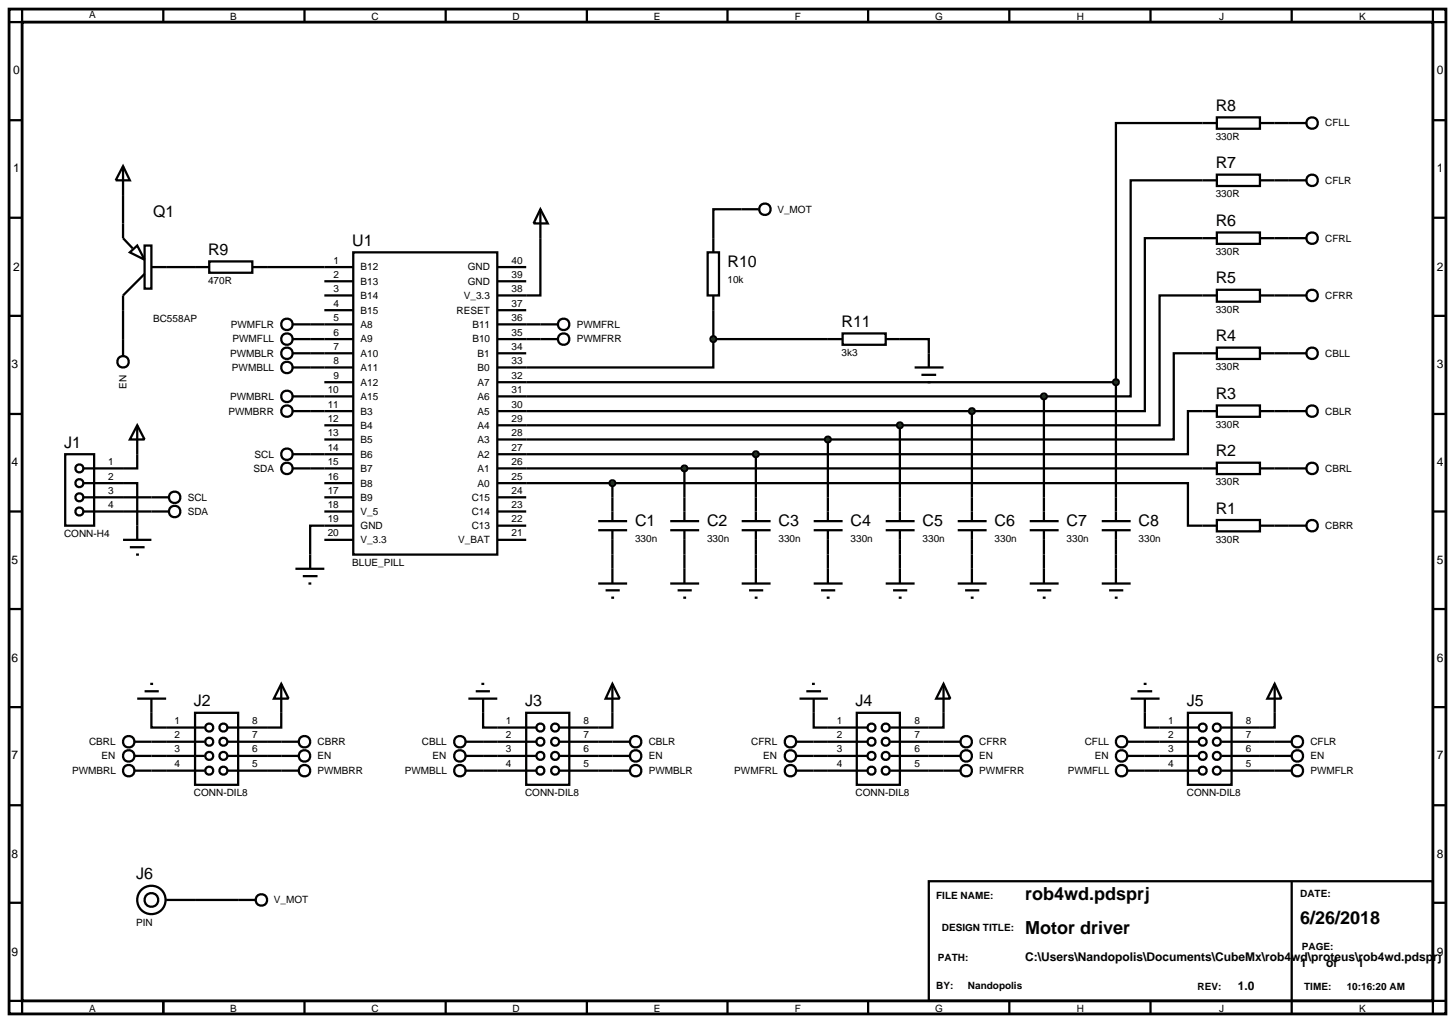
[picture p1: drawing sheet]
<svg xmlns="http://www.w3.org/2000/svg" width="257mm" height="180mm" viewBox="0 0 257 180" stroke-linecap="round" stroke-linejoin="round" font-family="sans-serif">
<path d="M1.6 1.6h253.4v177.2h-253.4zM3.9 3.9h248.8v172.6h-248.8z" fill="none" stroke="#000" stroke-width=".5"/>
<g fill="none" stroke="#000" stroke-width=".4">
<path d="M3.9 1.6v2.3h-2.3M28.8 1.6v2.3M53.7 1.6v2.3M78.6 1.6v2.3M103.5 1.6v2.3M128.3 1.6v2.3M153.1 1.6v2.3M178 1.6v2.3M202.9 1.6v2.3M227.8 1.6v2.3M252.7 1.6v2.3h2.3M1.6 21.2h2.3"/>
<path d="M1.6 38.4h2.3M21.7 34.4v5M130.8 36.9h-5v5.1M214.6 30.8h7.6v2h-7.6zM214.6 20.7h7.6v2h-7.6zM214.6 31.8h-15.2v38.1h-15.3M214.6 21.7h-17.8v45.7M222.2 31.8h5.1M222.2 21.7h5.1M252.7 21.2h2.3M252.7 38.4h2.3M1.6 55.7h2.3"/>
<path d="M21.7 54.7v5.1M29.3 47.1h5.1M47.1 47.1h15.2M54.7 57.2h7.6M54.7 59.8h7.6M57.2 52.1h5.1M57.2 49.6h5.1M57.2 54.7h5.1M62.3 44.5h25.4v53.3h-25.4zM87.7 47.1h5.1M87.7 57.2h7.6M87.7 59.8h7.6"/>
<path d="M87.7 49.6h5.1M87.7 54.7h5.1M95.3 42v10.1h-7.6M125.8 59.8v5h-38.1M125.8 59.8h20.2M125.8 54.7v5.1M158.7 59.8h5.1v2.5M214.6 51.1h7.6v2.1h-7.6zM214.6 41h7.6v2h-7.6zM214.6 52.1h-10.1v22.9h-45.8M214.6 42h-12.7v30.5h-30.5M222.2 52.1h5.1"/>
<path d="M222.2 42h5.1M252.7 55.7h2.3M1.6 73h2.3M54.7 72.5h7.6M54.7 69.9h7.6M54.7 62.3h7.6M54.7 64.8h7.6M57.2 77.5h5.1M57.2 75h5.1M57.2 67.4h5.1M87.7 77.5h58.3M87.7 75h71"/>
<path d="M87.7 72.5h83.7M87.7 69.9h96.4M87.7 67.4h109.1M87.7 62.3h5.1M146 77.5v14.4M158.7 75v16.9M171.4 72.5v19.4M184.1 69.9v22M196.8 67.4v24.5M214.6 71.5h7.6v2h-7.6zM214.6 61.3h7.6v2h-7.6zM214.6 72.5h-5.1v7.6h-76.2"/>
<path d="M214.6 62.3h-7.6v15.2h-61M222.2 72.5h5.1M222.2 62.3h5.1M252.7 73h2.3M1.6 90.2h2.3M21.7 85.2h2.5v7.5M21.7 90.2h5M21.7 87.7h5M24.2 80.1v2.5h-2.5M54.7 82.6h7.6M54.7 80.1h7.6M57.2 90.2h5.1"/>
<path d="M57.2 85.2h5.1M57.2 87.7h5.1M57.2 95.2h5.1M62.3 92.7h-7.6v5.1M87.7 90.2h5.1M87.7 85.2h20.3M87.7 82.6h126.9M87.7 80.1h45.6M87.7 92.7h5.1M87.7 87.7h5.1M87.7 95.2h5.1M105.5 93.5h5.1"/>
<path d="M105.5 91.9h5.1M108 85.2h101.5v7.5h5.1M108 85.2v6.7M108 93.5v9.4M118.2 93.5h5.1M118.2 91.9h5.1M120.7 82.6v9.3M120.7 93.5v9.4M130.8 93.5h5.1M130.8 91.9h5.1M133.3 80.1v11.8M133.3 93.5v9.4"/>
<path d="M143.5 93.5h5.1M143.5 91.9h5.1M146 93.5v9.4M156.2 93.5h5.1M156.2 91.9h5.1M158.7 93.5v9.4M168.9 93.5h5.1M168.9 91.9h5.1M171.4 93.5v9.4M181.6 93.5h5.1M181.6 91.9h5.1M184.1 93.5v9.4"/>
<path d="M194.3 93.5h5.1M194.3 91.9h5.1M196.8 93.5v9.4M214.6 91.7h7.6v2h-7.6zM214.6 81.6h7.6v2h-7.6zM222.2 82.6h5.1M222.2 92.7h5.1M252.7 90.2h2.3M1.6 107.4h2.3M105.5 102.9h5.1M106.8 104.1h2.5M107.8 105.4h.5"/>
<path d="M118.2 102.9h5.1M119.5 104.1h2.5M120.5 105.4h.5M130.8 102.9h5.1M132.1 104.1h2.5M133.1 105.4h.5M143.5 102.9h5.1M144.8 104.1h2.5M145.8 105.4h.5M156.2 102.9h5.1M157.5 104.1h2.5M158.5 105.4h.5"/>
<path d="M168.9 102.9h5.1M170.2 104.1h2.5M171.2 105.4h.5M181.6 102.9h5.1M182.9 104.1h2.5M183.9 105.4h.5M194.3 102.9h5.1M195.6 104.1h2.5M196.6 105.4h.5M252.7 107.4h2.3M1.6 124.7h2.3M26.7 125.7v2.6h2.6"/>
<path d="M26.7 130.8h2.6M26.7 133.3h2.6M26.7 135.9h2.6M47.1 130.8h2.5M47.1 133.3h2.5M47.1 135.9h2.5M49.6 125.7v2.6h-2.5M85.2 125.7v2.6h2.5M85.2 130.8h2.5M85.2 133.3h2.5M85.2 135.9h2.5M105.5 130.8h2.5"/>
<path d="M105.5 133.3h2.5M105.5 135.9h2.5M108 125.7v2.6h-2.5M143.5 125.7v2.6h2.5M143.5 130.8h2.5M143.5 133.3h2.5M143.5 135.9h2.5M163.8 130.8h2.6M163.8 133.3h2.6M163.8 135.9h2.6M166.4 125.7v2.6h-2.6M201.9 125.7v2.6h2.6"/>
<path d="M201.9 130.8h2.6M201.9 133.3h2.6M201.9 135.9h2.6M222.2 130.8h2.6M222.2 133.3h2.6M222.2 135.9h2.6M224.8 125.7v2.6h-2.6M252.7 124.7h2.3M1.6 142h2.3M1.6 159.2h2.3M34.4 158.7h7.6M163.8 155.4h88.9v21.1h-88.9z"/>
<path d="M227.8 155.4v23.4M252.7 142h2.3M252.7 159.2h2.3M1.6 176.5h2.3v2.3M28.8 176.5v2.3M53.7 176.5v2.3M78.6 176.5v2.3M103.5 176.5v2.3M128.3 176.5v2.3M153.1 176.5v2.3M178 176.5v2.3M202.9 176.5v2.3"/>
<path d="M255 176.5h-2.3v2.3"/>
</g>
<g fill="#004000" stroke="#000" stroke-width=".4">
<path d="M107.7 84.8l.3-.1-.5 .5zM108 84.7l.4 .2 .1 .3zM108.5 85.2l-.1 .3-.4 .2zM107.5 85.2l.5 .5-.3-.1z"/>
<path d="M120.3 82.3l.4-.2-.5 .5zM120.7 82.1l.4 .2 .1 .3zM121.2 82.6l-.1 .3-.4 .2zM120.2 82.6l.5 .5-.3-.1z"/>
<path d="M133 79.7l.3-.1-.5 .5zM133.3 79.6l.3 .1 .2 .4zM133.3 80.6l.5-.5-.2 .4zM132.8 80.1l.5 .5-.4-.2z"/>
<path d="M145.7 77.1l.3-.1-.5 .5zM146 77l.3 .1 .2 .4zM146 78l.5-.5-.2 .4zM145.5 77.5l.5 .5-.4-.2z"/>
<path d="M158.4 74.6l.3-.1-.5 .5zM158.7 74.5l.3 .1 .2 .4zM158.7 75.5l.5-.5-.1 .3zM158.2 75l.5 .5-.4-.2z"/>
<path d="M171.1 72.1l.3-.1-.5 .5zM171.4 72l.3 .1 .2 .4zM171.4 73l.5-.5-.2 .4zM170.9 72.5l.5 .5-.4-.2z"/>
<path d="M183.8 69.5l.3-.1-.5 .5zM184.1 69.4l.4 .2 .1 .3zM184.1 70.4l.5-.5-.2 .4zM183.6 69.9l.5 .5-.4-.2z"/>
<path d="M196.4 67.1l.4-.2-.5 .5zM196.8 66.9l.3 .1 .2 .4zM196.8 67.9l.5-.5-.2 .4zM196.3 67.4l.5 .5-.4-.2z"/>
</g>
<g fill="#004000">
<path d="M107.5 85.2l.5-.5 .5 .5-.5 .5z"/>
<path d="M120.2 82.6l.5-.5 .5 .5-.5 .5z"/>
<path d="M133.3 79.6l.5 .5-.5 .5-.5-.5z"/>
<path d="M145.5 77.5l.5-.5 .5 .5-.5 .5z"/>
<path d="M158.7 74.5l.5 .5-.5 .5-.5-.5z"/>
<path d="M171.4 72l.5 .5-.5 .5-.5-.5z"/>
<path d="M184.1 69.4l.5 .5-.5 .5-.5-.5z"/>
<path d="M196.3 67.4l.5-.5 .5 .5-.5 .5z"/>
</g>
<g fill="none" stroke="#000" stroke-width=".4">
<path d="M21.7 29.3l1.2 2.5h-2.5zM21.7 39.4v2.6l1.7 1.8M21.7 29.3v5.1M95.3 36.9l1.3 2.5h-2.5zM95.3 36.9v5.1M130.8 36.9h3M227.3 31.8h3.1M227.3 21.7h3.1M21.7 59.8v3M22.9 44.5l1.3-1.2 1.3 2.5zM25.5 43.3h1.2v7.6h-1.2zM25.5 48.3l-3.8 3.8v2.6"/>
<path d="M26.7 47.1h2.6M34.4 47.1h2.5M36.9 46.1h7.6v2h-7.6zM44.5 47.1h2.6M51.6 57.2h3.1M51.6 59.8h3.1M95.3 57.2h3.1M95.3 59.8h3.1M124.8 44.5h2v7.6h-2zM125.8 42v2.5M125.8 52.1v2.6M146 59.8h2.6"/>
<path d="M148.6 58.8h7.6v2h-7.6zM156.2 59.8h2.5M227.3 52.1h3.1M227.3 42h3.1M51.6 72.5h3.1M51.6 62.3h3.1M51.6 64.8h3.1M51.6 69.9h3.1M227.3 72.5h3.1M227.3 62.3h3.1M51.6 82.6h3.1M51.6 80.1h3.1"/>
<path d="M54.7 97.8v2.5M227.3 92.7h3.1M227.3 82.6h3.1M52.1 100.3h5.1M53.4 101.6h2.6M54.4 102.9h.5"/>
<circle cx="134.9" cy="36.9" r="1.01"/>
<circle cx="231.4" cy="31.8" r="1.01"/>
<circle cx="231.4" cy="21.7" r="1.01"/>
<circle cx="50.6" cy="59.8" r="1.01"/>
<circle cx="50.6" cy="57.2" r="1.01"/>
<circle cx="99.4" cy="57.2" r="1.01"/>
<circle cx="99.4" cy="59.8" r="1.01"/>
<circle cx="231.4" cy="52.1" r="1.01"/>
<circle cx="231.4" cy="42" r="1.01"/>
<circle cx="21.7" cy="63.8" r="1.01"/>
<circle cx="50.6" cy="64.8" r="1.01"/>
<circle cx="50.6" cy="72.5" r="1.01"/>
<circle cx="50.6" cy="62.3" r="1.01"/>
<circle cx="50.6" cy="69.9" r="1.01"/>
<circle cx="231.4" cy="62.3" r="1.01"/>
<circle cx="231.4" cy="72.5" r="1.01"/>
<circle cx="50.6" cy="80.1" r="1.01"/>
<circle cx="50.6" cy="82.6" r="1.01"/>
<circle cx="231.4" cy="82.6" r="1.01"/>
<circle cx="231.4" cy="92.7" r="1.01"/>
</g>
<path d="M125.5 59.4l.3-.1-.5 .5zM125.8 59.3l.3 .1 .2 .4zM125.8 60.3l.5-.5-.2 .4zM125.3 59.8l.5 .5-.3-.1z" fill="#004000" stroke="#000" stroke-width=".4"/>
<path d="M125.8 59.3l.5 .5-.5 .5-.5-.5z" fill="#004000"/>
<g fill="none" stroke="#000" stroke-width=".4">
<path d="M24.2 75l1.3 2.5h-2.6zM24.2 75v5.1M161.3 64.8h5.1M162.5 66.1h2.6M163.6 67.4h.5M163.8 62.3v2.5M11.5 80.1h5.1v12.6h-5.1zM14.8 82.6h6.9M14.8 85.2h6.9M14.8 87.7h6.9M14.8 90.2h6.9M21.7 95.2h5"/>
<path d="M22.9 96.5h2.6M24 97.8h.5M24.2 92.7v2.5M26.7 87.7h3.1M26.7 90.2h3.1M23.7 130.8h3M23.7 133.3h3M23.7 135.9h3M24.2 123.2h5.1M25.5 121.9h2.5M26.5 120.6h.5M26.7 123.2v2.5"/>
<path d="M29.3 128.3h6.8M29.3 130.8h6.8M29.3 133.3h6.8M29.3 135.9h6.8M34.4 125.7h7.6v12.7h-7.6zM40.2 128.3h6.9M40.2 130.8h6.9M40.2 133.3h6.9M40.2 135.9h6.9M49.6 120.6l1.3 2.6h-2.6zM49.6 130.8h3.1M49.6 133.3h3.1"/>
<path d="M49.6 135.9h3.1M49.6 120.6v5.1M82.1 130.8h3.1M82.1 133.3h3.1M82.1 135.9h3.1M82.6 123.2h5.1M83.9 121.9h2.5M84.9 120.6h.5M85.2 123.2v2.5M87.7 128.3h6.9M87.7 130.8h6.9M87.7 133.3h6.9"/>
<path d="M87.7 135.9h6.9M92.8 125.7h7.6v12.7h-7.6zM98.6 128.3h6.9M98.6 130.8h6.9M98.6 133.3h6.9M98.6 135.9h6.9M108 120.6l1.3 2.6h-2.5zM108 130.8h3.1M108 133.3h3.1M108 135.9h3.1M108 120.6v5.1M140.4 130.8h3.1"/>
<path d="M140.4 133.3h3.1M140.4 135.9h3.1M141 123.2h5M142.2 121.9h2.6M143.2 120.6h.5M143.5 123.2v2.5M146 128.3h6.9M146 130.8h6.9M146 133.3h6.9M146 135.9h6.9M151.1 125.7h7.6v12.7h-7.6zM157 128.3h6.8"/>
<path d="M157 130.8h6.8M157 133.3h6.8M157 135.9h6.8M166.4 120.6l1.2 2.6h-2.5zM166.4 130.8h3M166.4 133.3h3M166.4 135.9h3M166.4 120.6v5.1M198.9 130.8h3M198.9 133.3h3M198.9 135.9h3M199.4 123.2h5.1"/>
<path d="M200.6 121.9h2.6M201.7 120.6h.5M201.9 123.2v2.5M204.5 128.3h6.8M204.5 130.8h6.8M204.5 133.3h6.8M204.5 135.9h6.8M209.5 125.7h7.7v12.7h-7.7zM215.4 128.3h6.8M215.4 130.8h6.8M215.4 133.3h6.8M215.4 135.9h6.8"/>
<path d="M224.8 120.6l1.2 2.6h-2.5zM224.8 130.8h3M224.8 133.3h3M224.8 135.9h3M224.8 120.6v5.1M29.3 158.7h5.1M42 158.7h3"/>
<circle cx="14" cy="90.2" r=".7"/>
<circle cx="14" cy="87.7" r=".7"/>
<circle cx="14" cy="85.2" r=".7"/>
<circle cx="14" cy="82.6" r=".7"/>
<circle cx="30.8" cy="87.7" r="1.01"/>
<circle cx="30.8" cy="90.2" r="1.01"/>
<circle cx="22.7" cy="135.9" r="1.01"/>
<circle cx="22.7" cy="133.3" r="1.01"/>
<circle cx="22.7" cy="130.8" r="1.01"/>
<circle cx="36.9" cy="133.3" r=".7"/>
<circle cx="36.9" cy="128.3" r=".7"/>
<circle cx="36.9" cy="130.8" r=".7"/>
<circle cx="36.9" cy="135.9" r=".7"/>
<circle cx="39.4" cy="133.3" r=".7"/>
<circle cx="39.4" cy="128.3" r=".7"/>
<circle cx="39.4" cy="130.8" r=".7"/>
<circle cx="39.4" cy="135.9" r=".7"/>
<circle cx="53.7" cy="130.8" r="1.01"/>
<circle cx="53.7" cy="133.3" r="1.01"/>
<circle cx="53.7" cy="135.9" r="1.01"/>
<circle cx="81.1" cy="135.9" r="1.01"/>
<circle cx="81.1" cy="133.3" r="1.01"/>
<circle cx="81.1" cy="130.8" r="1.01"/>
<circle cx="95.3" cy="133.3" r=".7"/>
<circle cx="95.3" cy="128.3" r=".7"/>
<circle cx="95.3" cy="130.8" r=".7"/>
<circle cx="95.3" cy="135.9" r=".7"/>
<circle cx="97.9" cy="135.9" r=".7"/>
<circle cx="97.9" cy="130.8" r=".7"/>
<circle cx="97.9" cy="128.3" r=".7"/>
<circle cx="97.9" cy="133.3" r=".7"/>
<circle cx="112.1" cy="130.8" r="1.01"/>
<circle cx="112.1" cy="133.3" r="1.01"/>
<circle cx="112.1" cy="135.9" r="1.01"/>
<circle cx="139.4" cy="135.9" r="1.01"/>
<circle cx="139.4" cy="133.3" r="1.01"/>
<circle cx="139.4" cy="130.8" r="1.01"/>
<circle cx="153.7" cy="133.3" r=".7"/>
<circle cx="153.7" cy="128.3" r=".7"/>
<circle cx="153.7" cy="130.8" r=".7"/>
<circle cx="153.7" cy="135.9" r=".7"/>
<circle cx="156.2" cy="133.3" r=".7"/>
<circle cx="156.2" cy="128.3" r=".7"/>
<circle cx="156.2" cy="130.8" r=".7"/>
<circle cx="156.2" cy="135.9" r=".7"/>
<circle cx="170.4" cy="130.8" r="1.01"/>
<circle cx="170.4" cy="133.3" r="1.01"/>
<circle cx="170.4" cy="135.9" r="1.01"/>
<circle cx="197.8" cy="130.8" r="1.01"/>
<circle cx="197.8" cy="133.3" r="1.01"/>
<circle cx="197.8" cy="135.9" r="1.01"/>
<circle cx="212.1" cy="133.3" r=".7"/>
<circle cx="212.1" cy="128.3" r=".7"/>
<circle cx="212.1" cy="130.8" r=".7"/>
<circle cx="212.1" cy="135.9" r=".7"/>
<circle cx="214.6" cy="133.3" r=".7"/>
<circle cx="214.6" cy="128.3" r=".7"/>
<circle cx="214.6" cy="130.8" r=".7"/>
<circle cx="214.6" cy="135.9" r=".7"/>
<circle cx="228.8" cy="130.8" r="1.01"/>
<circle cx="228.8" cy="133.3" r="1.01"/>
<circle cx="228.8" cy="135.9" r="1.01"/>
<circle cx="26.7" cy="158.7" r="2.51"/>
<circle cx="26.7" cy="158.7" r="1.21"/>
<circle cx="46.1" cy="158.7" r="1.01"/>
</g>
<g font-size="3.2">
<text x="180.8" y="158.8">rob4wd.pdsprj</text>
<text x="180.8" y="164.7">Motor driver</text>
<text x="229.3" y="162.9">6/26/2018</text>
</g>
<g font-size="2.8">
<text x="214.4" y="19.6">R8</text>
<text x="214.4" y="29.7">R7</text>
<text x="27" y="38.3">Q1</text>
<text x="214.4" y="39.9">R6</text>
<text x="36.7" y="45">R9</text>
<text x="62.1" y="43.4">U1</text>
<text x="128.3" y="47.1">R10</text>
<text x="214.4" y="50">R5</text>
<text x="148.4" y="57.7">R11</text>
<text x="214.4" y="60.2">R4</text>
<text x="214.4" y="70.4">R3</text>
<text x="11.3" y="79">J1</text>
<text x="214.4" y="80.5">R2</text>
<text x="112" y="92.8">C1</text>
<text x="124.7" y="92.8">C2</text>
<text x="137.3" y="92.8">C3</text>
<text x="150" y="92.8">C4</text>
<text x="162.7" y="92.8">C5</text>
<text x="175.4" y="92.8">C6</text>
<text x="188.1" y="92.8">C7</text>
<text x="200.8" y="92.8">C8</text>
<text x="214.4" y="90.6">R1</text>
<text x="34.2" y="124.6">J2</text>
<text x="92.6" y="124.6">J3</text>
<text x="150.9" y="124.6">J4</text>
<text x="209.3" y="124.6">J5</text>
<text x="24" y="155.1">J6</text>
</g>
<g font-size="2.1">
<text x="2.3" y="13.1">0</text>
<text x="253.4" y="13.1">0</text>
<text x="2.3" y="30.4">1</text>
<text x="253.4" y="30.4">1</text>
<text x="2.3" y="47.7">2</text>
<text x="253.4" y="47.7">2</text>
<text x="2" y="64.9">3</text>
<text x="253.4" y="64.9">3</text>
<text x="2" y="82.2">4</text>
<text x="253.4" y="82.2">4</text>
<text x="2" y="99.4">5</text>
<text x="253.4" y="99.4">5</text>
<text x="2" y="116.7">6</text>
<text x="253.4" y="116.7">6</text>
<text x="2" y="133.9">7</text>
<text x="253.4" y="133.9">7</text>
<text x="2" y="151.2">8</text>
<text x="253.4" y="151.2">8</text>
<text x="2" y="168.5">9</text>
<text x="180.8" y="169.5">C:\Users\Nandopolis\Documents\CubeMx\rob4wd\proteus\rob4wd.pdsprj</text>
<text x="229.3" y="170.5">1</text>
<text x="233.9" y="170.5">of</text>
<text x="239.4" y="170.5">1</text>
<text x="253.4" y="168.5">9</text>
<text x="218.3" y="174.6">1.0</text>
</g>
<g font-size="1.8">
<text x="15.7" y="3.2">A</text>
<text x="40.6" y="3.5">B</text>
<text x="65.5" y="3.5">C</text>
<text x="90.4" y="3.5">D</text>
<text x="115.3" y="3.5">E</text>
<text x="140.2" y="3.5">F</text>
<text x="164.9" y="3.5">G</text>
<text x="189.9" y="3.5">H</text>
<text x="215" y="3.5">J</text>
<text x="239.7" y="3.5">K</text>
<text x="233.7" y="22.3">CFLL</text>
<text x="214.4" y="24.7">330R</text>
<text x="214.4" y="34.8">330R</text>
<text x="233.7" y="32.4">CFLR</text>
<text x="137.1" y="37.5">V_MOT</text>
<text x="58.8" y="46.5">1</text>
<text x="63.6" y="47.7">B12</text>
<text x="82.5" y="47.7">GND</text>
<text x="90.2" y="46.5">40</text>
<text x="214.4" y="45">330R</text>
<text x="233.7" y="42.6">CFRL</text>
<text x="36.7" y="50.1">470R</text>
<text x="58.8" y="49">2</text>
<text x="58.8" y="51.5">3</text>
<text x="63.6" y="50.2">B13</text>
<text x="63.6" y="52.7">B14</text>
<text x="81.8" y="52.7">V_3.3</text>
<text x="82.5" y="50.2">GND</text>
<text x="90.2" y="51.5">38</text>
<text x="90.2" y="49">39</text>
<text x="128.3" y="49.9">10k</text>
<text x="233.7" y="52.7">CFRR</text>
<text x="27" y="56.7">BC558AP</text>
<text x="40.7" y="57.8">PWMFLR</text>
<text x="58.8" y="54.1">4</text>
<text x="58.8" y="56.6">5</text>
<text x="58.8" y="59.2">6</text>
<text x="63.6" y="55.3">B15</text>
<text x="63.6" y="57.8">A8</text>
<text x="80.5" y="55.3">RESET</text>
<text x="83.3" y="57.8">B11</text>
<text x="90.2" y="59.2">35</text>
<text x="90.2" y="56.6">36</text>
<text x="90.2" y="54.1">37</text>
<text x="101.7" y="57.8">PWMFRL</text>
<text x="214.4" y="55.2">330R</text>
<text x="40.6" y="62.9">PWMBLR</text>
<text x="40.9" y="65.4">PWMBLL</text>
<text x="41" y="60.4">PWMFLL</text>
<text x="58.8" y="61.7">7</text>
<text x="58.8" y="64.2">8</text>
<text x="63.6" y="60.4">A9</text>
<text x="63.6" y="62.9">A10</text>
<text x="63.6" y="65.4">A11</text>
<text x="83.3" y="60.4">B10</text>
<text x="84.2" y="65.4">B0</text>
<text x="84.2" y="62.9">B1</text>
<text x="90.2" y="64.2">33</text>
<text x="90.2" y="61.7">34</text>
<text x="101.7" y="60.4">PWMFRR</text>
<text x="148.4" y="62.8">3k3</text>
<text x="214.4" y="65.3">330R</text>
<text x="233.7" y="62.9">CBLL</text>
<text x="22.3" y="68.6" transform="rotate(-90 22.3 68.6)">EN</text>
<text x="40.6" y="70.5">PWMBRL</text>
<text x="57.8" y="69.3">10</text>
<text x="57.8" y="71.9">11</text>
<text x="58.8" y="66.8">9</text>
<text x="63.6" y="68">A12</text>
<text x="63.6" y="70.5">A15</text>
<text x="84.2" y="70.5">A6</text>
<text x="84.2" y="68">A7</text>
<text x="90.2" y="71.9">30</text>
<text x="90.2" y="69.3">31</text>
<text x="90.2" y="66.8">32</text>
<text x="40.3" y="73.1">PWMBRR</text>
<text x="57.8" y="74.4">12</text>
<text x="57.8" y="76.9">13</text>
<text x="63.6" y="73.1">B3</text>
<text x="63.6" y="75.6">B4</text>
<text x="84.2" y="75.6">A4</text>
<text x="84.2" y="73.1">A5</text>
<text x="90.2" y="76.9">28</text>
<text x="90.2" y="74.4">29</text>
<text x="214.4" y="75.5">330R</text>
<text x="233.7" y="73.1">CBLR</text>
<text x="19.1" y="82">1</text>
<text x="44.7" y="83.2">SDA</text>
<text x="44.9" y="80.7">SCL</text>
<text x="57.8" y="79.5">14</text>
<text x="57.8" y="82">15</text>
<text x="63.6" y="78.1">B5</text>
<text x="63.6" y="80.7">B6</text>
<text x="63.6" y="83.2">B7</text>
<text x="84.2" y="83.2">A1</text>
<text x="84.2" y="80.7">A2</text>
<text x="84.2" y="78.1">A3</text>
<text x="90.2" y="82">26</text>
<text x="90.2" y="79.5">27</text>
<text x="233.7" y="83.2">CBRL</text>
<text x="19.1" y="84.6">2</text>
<text x="19.1" y="87.1">3</text>
<text x="19.1" y="89.6">4</text>
<text x="33.1" y="88.3">SCL</text>
<text x="57.8" y="84.6">16</text>
<text x="57.8" y="87.1">17</text>
<text x="57.8" y="89.6">18</text>
<text x="63.6" y="85.8">B8</text>
<text x="63.6" y="88.3">B9</text>
<text x="83.2" y="88.3">C15</text>
<text x="84.2" y="85.8">A0</text>
<text x="90.2" y="89.6">23</text>
<text x="90.2" y="87.1">24</text>
<text x="90.2" y="84.6">25</text>
<text x="214.4" y="85.6">330R</text>
<text x="11.3" y="94.7">CONN-H4</text>
<text x="33.1" y="90.8">SDA</text>
<text x="57.8" y="92.1">19</text>
<text x="57.8" y="94.6">20</text>
<text x="63.6" y="90.8">V_5</text>
<text x="63.6" y="93.3">GND</text>
<text x="63.6" y="95.8">V_3.3</text>
<text x="80.8" y="95.8">V_BAT</text>
<text x="83.2" y="93.3">C13</text>
<text x="83.2" y="90.8">C14</text>
<text x="90.2" y="94.6">21</text>
<text x="90.2" y="92.1">22</text>
<text x="112" y="95.6">330n</text>
<text x="124.7" y="95.6">330n</text>
<text x="137.3" y="95.6">330n</text>
<text x="150" y="95.6">330n</text>
<text x="162.7" y="95.6">330n</text>
<text x="175.4" y="95.6">330n</text>
<text x="188.1" y="95.6">330n</text>
<text x="200.8" y="95.6">330n</text>
<text x="214.4" y="95.7">330R</text>
<text x="233.7" y="93.3">CBRR</text>
<text x="62.1" y="99.8">BLUE_PILL</text>
<text x="15.7" y="131.4">CBRL</text>
<text x="30.8" y="127.7">1</text>
<text x="30.8" y="130.2">2</text>
<text x="44.5" y="127.7">8</text>
<text x="44.5" y="130.2">7</text>
<text x="56" y="131.4">CBRR</text>
<text x="74.4" y="131.4">CBLL</text>
<text x="89.2" y="127.7">1</text>
<text x="89.2" y="130.2">2</text>
<text x="102.9" y="127.7">8</text>
<text x="102.9" y="130.2">7</text>
<text x="114.4" y="131.4">CBLR</text>
<text x="132.5" y="131.4">CFRL</text>
<text x="147.6" y="127.7">1</text>
<text x="147.6" y="130.2">2</text>
<text x="161.3" y="127.7">8</text>
<text x="161.3" y="130.2">7</text>
<text x="172.7" y="131.4">CFRR</text>
<text x="191.3" y="131.4">CFLL</text>
<text x="206" y="127.7">1</text>
<text x="206" y="130.2">2</text>
<text x="219.7" y="127.7">8</text>
<text x="219.7" y="130.2">7</text>
<text x="231.1" y="131.4">CFLR</text>
<text x="12.7" y="136.5">PWMBRL</text>
<text x="17.9" y="133.9">EN</text>
<text x="30.8" y="132.7">3</text>
<text x="30.8" y="135.3">4</text>
<text x="44.5" y="132.7">6</text>
<text x="44.5" y="135.3">5</text>
<text x="56" y="133.9">EN</text>
<text x="56" y="136.5">PWMBRR</text>
<text x="71.4" y="136.5">PWMBLL</text>
<text x="76.3" y="133.9">EN</text>
<text x="89.2" y="132.7">3</text>
<text x="89.2" y="135.3">4</text>
<text x="102.9" y="132.7">6</text>
<text x="102.9" y="135.3">5</text>
<text x="114.4" y="133.9">EN</text>
<text x="114.4" y="136.5">PWMBLR</text>
<text x="129.5" y="136.5">PWMFRL</text>
<text x="134.6" y="133.9">EN</text>
<text x="147.6" y="132.7">3</text>
<text x="147.6" y="135.3">4</text>
<text x="161.3" y="132.7">6</text>
<text x="161.3" y="135.3">5</text>
<text x="172.7" y="133.9">EN</text>
<text x="172.7" y="136.5">PWMFRR</text>
<text x="188.3" y="136.5">PWMFLL</text>
<text x="193.1" y="133.9">EN</text>
<text x="206" y="132.7">3</text>
<text x="206" y="135.3">4</text>
<text x="219.7" y="132.7">6</text>
<text x="219.7" y="135.3">5</text>
<text x="231.1" y="133.9">EN</text>
<text x="231.1" y="136.5">PWMFLR</text>
<text x="34.2" y="140.4">CONN-DIL8</text>
<text x="92.6" y="140.4">CONN-DIL8</text>
<text x="150.9" y="140.4">CONN-DIL8</text>
<text x="209.3" y="140.4">CONN-DIL8</text>
<text x="48.3" y="159.3">V_MOT</text>
<text x="165.1" y="158.6">FILE NAME:</text>
<text x="229.3" y="158.1">DATE:</text>
<text x="24" y="163.3">PIN</text>
<text x="166.1" y="164.2">DESIGN TITLE:</text>
<text x="229.6" y="167.5">PAGE:</text>
<text x="165.4" y="169.5">PATH:</text>
<text x="15.7" y="178.4">A</text>
<text x="40.6" y="178.4">B</text>
<text x="65.5" y="178.4">C</text>
<text x="90.4" y="178.4">D</text>
<text x="115.3" y="178.4">E</text>
<text x="140.2" y="178.4">F</text>
<text x="164.9" y="178.4">G</text>
<text x="165.1" y="174.4">BY:</text>
<text x="170.7" y="174.4">Nandopolis</text>
<text x="189.9" y="178.4">H</text>
<text x="211.2" y="174.6">REV:</text>
<text x="215" y="178.4">J</text>
<text x="230" y="174.6">TIME:</text>
<text x="237.5" y="174.6">10:16:20 AM</text>
<text x="239.7" y="178.4">K</text>
</g>
</svg>
